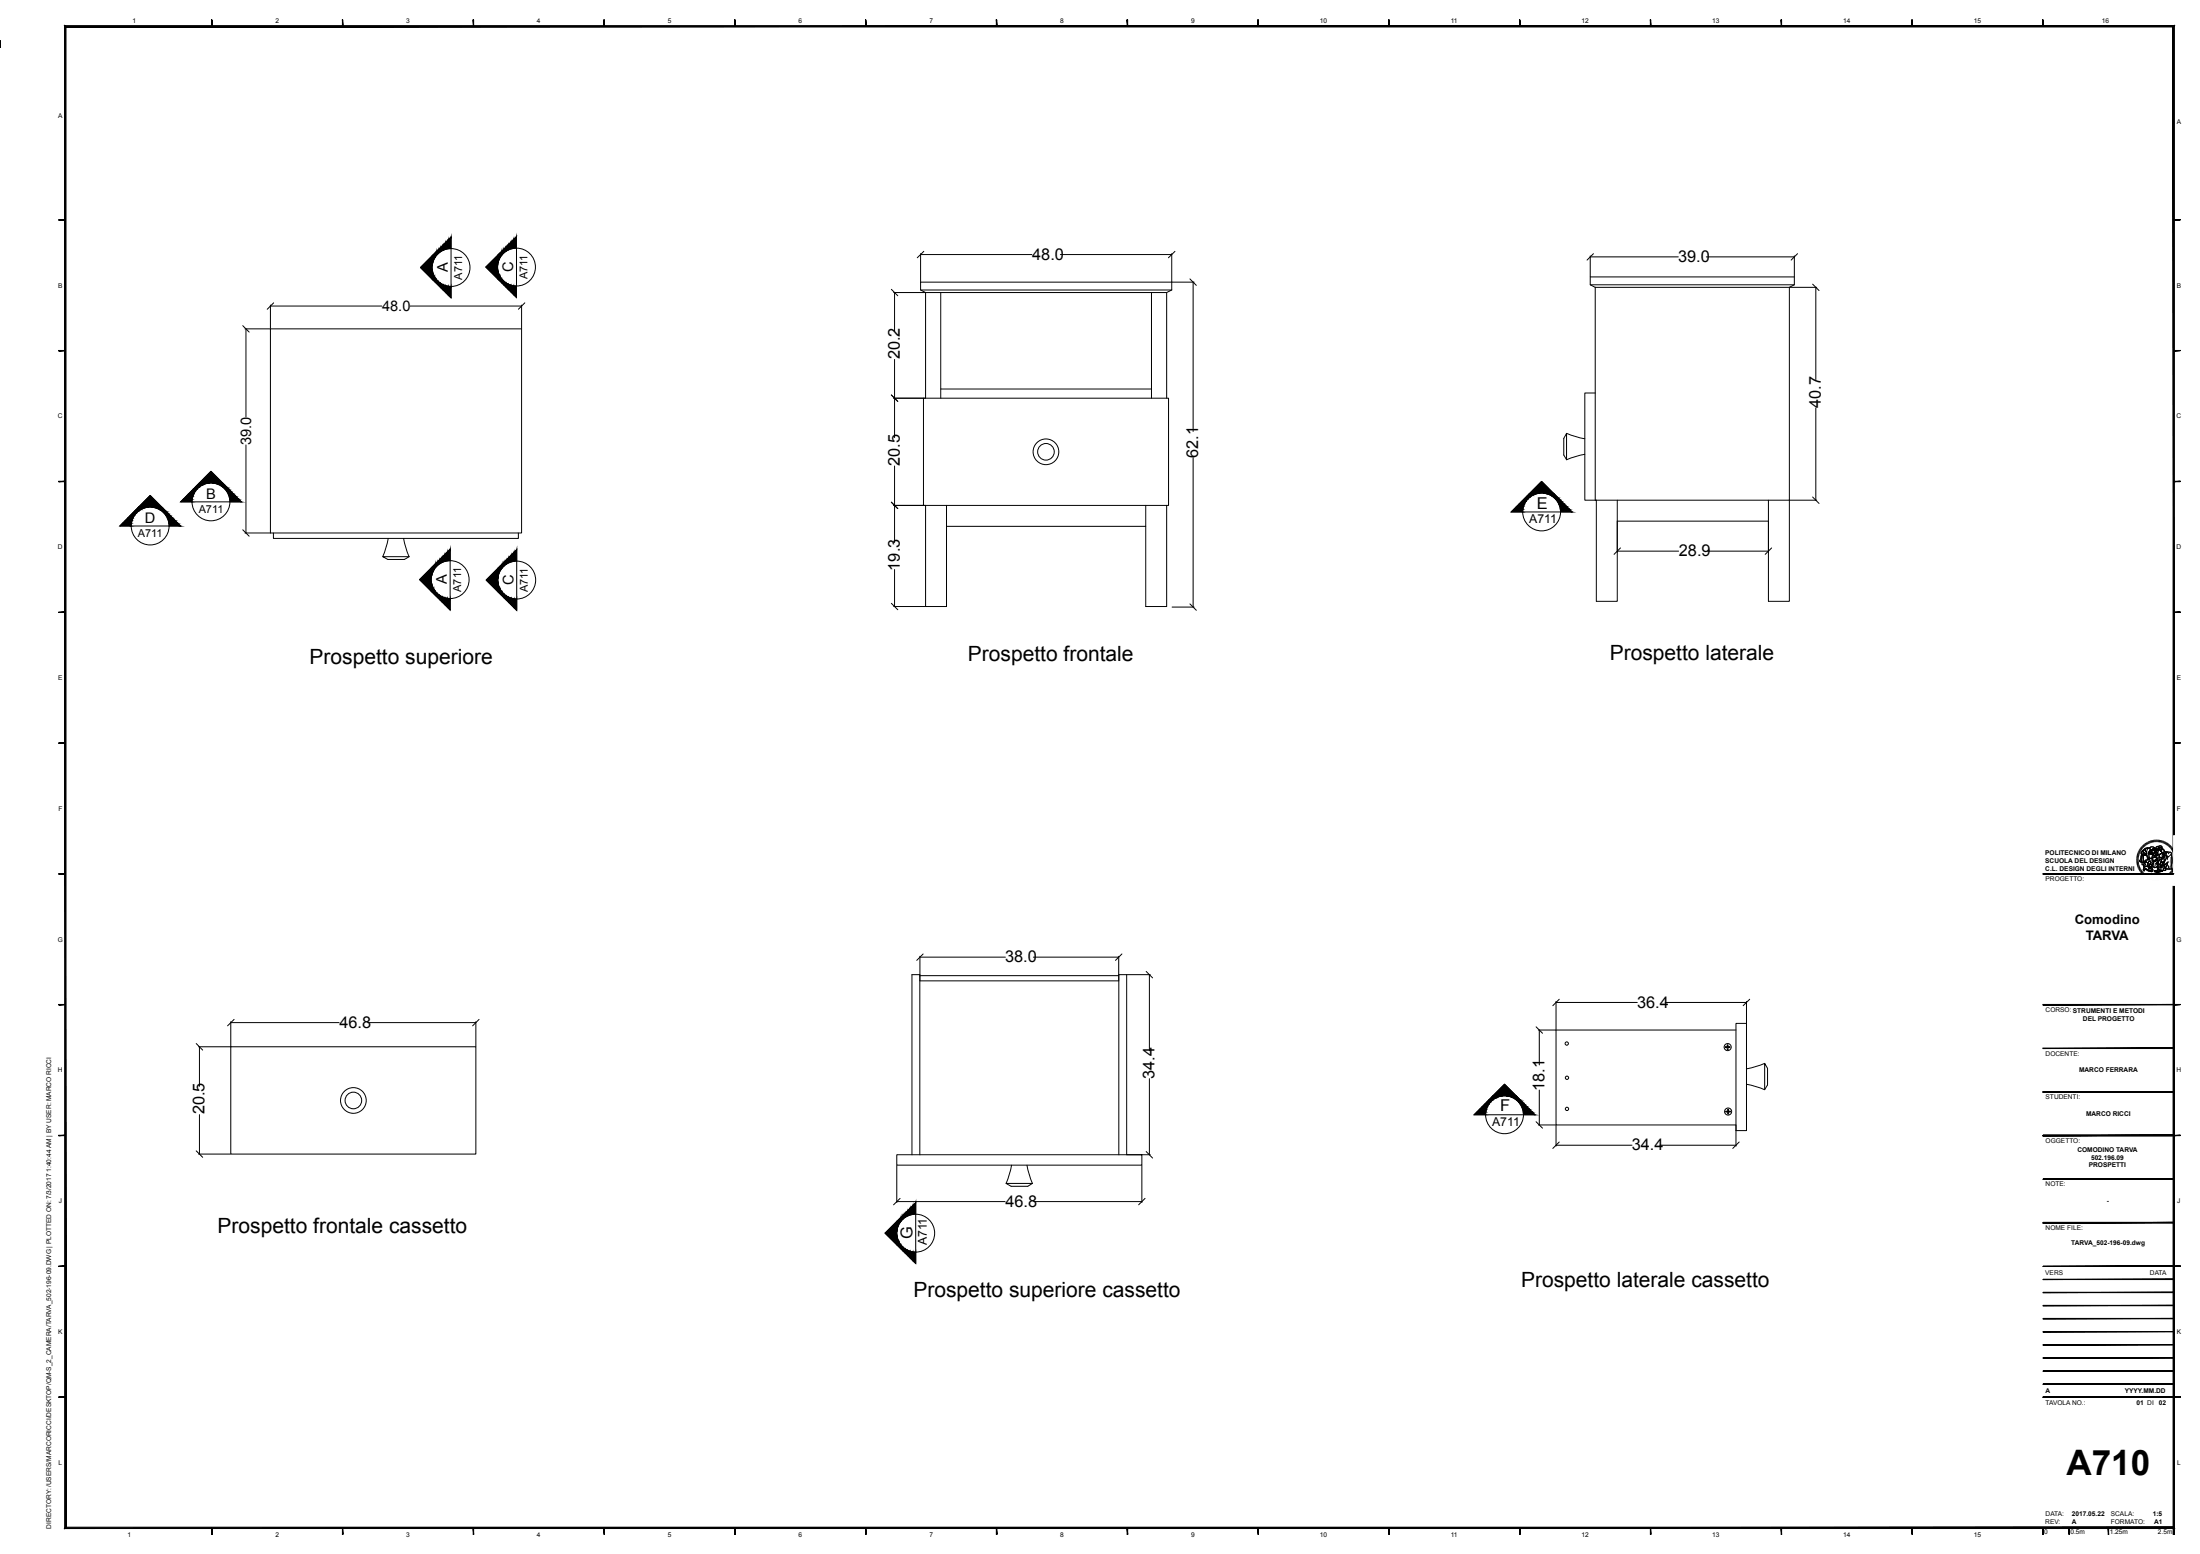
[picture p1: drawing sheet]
<svg xmlns="http://www.w3.org/2000/svg" width="841mm" height="594mm" viewBox="0 0 841 594" stroke-linecap="round" stroke-linejoin="round" font-family="sans-serif">
<g fill="none" stroke="#000" stroke-width=".38">
<path d="M351.9 97v10.7M351.9 97.3h42.6M353.1 96.1l-2.5 2.4M405.3 97.3h42.6M447.9 97v10.7M449.2 96.1l-2.5 2.4M607.9 97.8v7.9M607.9 98.2h33.7M609.1 97l-2.4 2.4M652.3 98.2h33.6M685.9 97.8v7.9M687.2 97l-2.5 2.4"/>
<path d="M103.4 116.6v9M103.4 117h42.5M104.6 115.8l-2.4 2.4M156.8 117h42.6M160.7 102.3l11.7-11.7v23.3zM185.7 102.1l11.7-11.7v23.3zM199.4 116.6v9M200.6 115.8l-2.4 2.4M340.7 110.6l2.5 2.5M341.6 111.8h12.1M342 111.8v14.8M351.9 107.8h96v3l-1.9 1h-92.2l-1.9-1z"/>
<path d="M351.9 110.8h96M353.8 111.8v40.4M359.6 111.8v40.4M440.2 111.8v40.4M446 111.8v40.4M448.1 107.8h8.4M454.9 106.6l2.4 2.5M456.1 107.8v57.1M607.9 108.9h78M609.8 109.8l-1.9-.9v-3h78v3l-1.9 .9M609.8 109.8h74.2M609.8 109.8v81.4"/>
<path d="M684 109.8v81.4h-74.2M684.1 109.8h10.4M692.9 108.6l2.5 2.5M694.1 109.8v35.3M92.8 124.5l2.5 2.4M93.6 125.7h9.7M94 125.7v33.7M103.4 125.7h96v78h-96zM342 137.4v29.9M340.7 151l2.5 2.4M341.6 152.2h12.1M353 152.2h93.7v41h-93.7z"/>
<path d="M359.6 148.7h80.6M609.8 150.2h-4v41h4M694.1 156v35.2M94 170.1v33.6M342 178.1v29.3M456.1 174.9v57.2M598.8 165.6l3.1 1.2 3.9 .9M598.8 165.7v10l-1-1.8v-6.3zM605.8 173.6l-3.9 1-3.1 1.1M57.4 189.4l11.6 11.7h-23.2zM80.6 180.1l11.7 11.7h-23.3zM340.7 192l2.5 2.4"/>
<path d="M341.6 193.2h12.1M353.8 193.2v38.6h8v-38.6M438 193.2v38.6h8v-38.6M589.3 184l11.7 11.7h-23.3zM610.2 191.2v38.6h8v-38.6M618.2 199.3v11.8M618.2 199.2h57.8M676 191.2v38.6h8v-38.6M684.1 191.2h10.4M692.9 190l2.5 2.4M92.8 202.5l2.5 2.5M93.6 203.7h9.7"/>
<path d="M104.5 203.7v2.1h93.7v-2.1M146.3 212.8h10.1l-1.8 1h-6.3zM148.4 205.8l-1 3.9-1.1 3.1M154.3 205.8l.9 3.9 1.2 3.1M342 217.7v14.1M361.8 201.2h76.2M618.2 210.7h23.5M619.5 209.4l-2.5 2.5M652.6 210.7h23.4M677.2 209.4l-2.4 2.5M160.4 221.6l11.7-11.7v23.3zM185.8 221.7l11.7-11.6v23.2z"/>
<path d="M340.7 230.6l2.5 2.5M341.6 231.8h12.1M448.1 232.1h8.4M454.9 230.8l2.4 2.5M816.7 328.7h.7M816.7 328.4h.7M816.8 328l.7 .1M816.8 327.6l.7 .1M816.9 327.3l.6 .1M816.9 326.9l.7 .2M817 326.6l.7 .2M817.2 326.2l.6 .3"/>
<path d="M817.3 325.9l.6 .3M817.4 325.6l.6 .3M817.4 329l-.7 .1M817.5 329.4h-.7M817.5 329.7l-.7 .1M817.5 330l-.6 .1M817.6 325.3l.6 .3M817.6 330.3l-.7 .2M817.7 330.6l-.7 .2M817.8 324.9l.5 .4M817.8 330.9l-.7 .3M817.9 331.2l-.7 .3"/>
<path d="M817.9 324.6l.6 .4M818 331.5l-.6 .3M818.1 324.3l.6 .4M818.1 331.8l-.6 .4M818.3 332.1l-.6 .4M818.3 324l.6 .5M818.5 332.4l-.6 .4M818.6 323.8l.5 .4M818.6 326.3l1.3 .3 .6-.3a.43 .43 0 0 1 .1 .6 .43 .43 0 0 1-.6 .1l-1.2-.2zM818.6 326.3l.1 .5M818.6 332.7l-.5 .4M818.8 326.8l-.7 2.6 .4 .1"/>
<path d="M818.8 323.5l.5 .5M818.9 325.4l.4-.3 .1 .8 1.1 .4-.4 .3-1.2-.1a.56 .56 0 0 1-.4-.6 .56 .56 0 0 1 .4-.5zM818.9 332.9l-.6 .5M818.9 327l.6-.1-.2 .5v2.3h-.4a.35 .35 0 0 1-.5-.3 .35 .35 0 0 1 .3-.4zM819 323.3l.5 .4M819 333.2l-.5 .5M819.1 326.9l-.4 .6v1.5a.44 .44 0 0 0-.1 .6 .44 .44 0 0 0 .6 .2M819.2 333.4l-.4 .5M819.3 330.5l.5 .6 1.3-.1M819.3 323l.4 .5M819.4 324.8l.7-.5 1.1-.1a.78 .78 0 0 0-1 .3 .78 .78 0 0 0 .3 1v.8l-1.1-.4-.2-.3zM819.4 330.8l1 .4a.61 .61 0 0 1 1 .4v.4l.3-.2 .2 .3-.1-.5 .3 .4-.1-.5 .4 .2-.8-.7 .3-.7 .4 .1 .5 1.6a.95 .95 0 0 1-1.6 .5l-1.6-1z"/>
<path d="M819.4 330.8l.1 .5 .8 .7 1.9 .9M819.5 327h.2a.7 .7 0 0 1 1.1 .3l.4 1.2-1.2 .5 .2 .5-.5 .4-.5-.6zM819.5 333.7l-.5 .5M819.5 327l-.2 .4v2.3M819.6 331.5l2.1 1.2a.77 .77 0 0 0 1-.6l.3 .8-.4 .3-1.4-.3-1.1-.7-.6 .7-.2-.6zM819.6 322.8l.4 .5M819.6 331.5l-.3 .8 .2 .6 .4-.2-.2-.2 .5-.3 1 .7 1.4 .3 .4-.3-.2-.8M819.7 333.9l-.4 .5M819.8 329.9l-.4-.1a.45 .45 0 0 0-.7 0 .45 .45 0 0 0 .2 .7 .45 .45 0 0 0 .6-.2h.6l.4 .5M819.9 322.6l.4 .5M820 334.1l-.5 .6M820 329l1.2-.5 .3 .2 .2-.5h.7l.9 .9-.1 .8-.5 .3a.42 .42 0 0 1-.4 .4 .42 .42 0 0 1-.4-.4 .42 .42 0 0 1 .4-.4l-.1-.2a.59 .59 0 0 0-.7-.4 .59 .59 0 0 0-.4 .8l-.7-.7-.4 .1z"/>
<path d="M820 329.6l.2-.1a.86 .86 0 0 1 .8 1.2 .86 .86 0 0 1-1.4 .2l-.3-.4 .7-.3zM820.2 322.3l.3 .6M820.2 334.3l-.4 .6M820.3 324.5l1-.3a.75 .75 0 0 1 .7 .7 .75 .75 0 0 1-.6 .7l-.2 .6 .3 .7a1.07 1.07 0 0 0 .7 1.2l-.5 .1-.2 .5-.3-.2-.7-2.1a.85 .85 0 0 0-.5-1.3zM820.3 329.2l.8 .8M820.4 329.3l-.1 .1a.51 .51 0 0 0-.4 .3 .51 .51 0 0 0 .1 .5M820.5 322.2l.3 .6M820.5 334.5l-.4 .6M820.6 326.9h-1.3a.58 .58 0 0 0-.7 0 .58 .58 0 0 0-.2 .7l-.1 .7-.5 .7 .2 .4M820.8 327.2l.2 1.4M820.8 322l.3 .6M820.8 334.7l-.4 .6"/>
<path d="M821 324.5l-.5 1.9 .7 1.7a.29 .29 0 0 0 0 .4 .29 .29 0 0 0 .4 0l.5-.4a1.64 1.64 0 0 1-.8-1.7l.2-.8a.76 .76 0 0 0 .5-1 .76 .76 0 0 0-1-.5l-1.1 .2-.6 .7v.8l1.2 .5-.4 .3-1.2-.1a.82 .82 0 0 1 .3-1.4M821.1 334.8l-.4 .6M821.1 321.8l.3 .6M821.2 328.5l-1.2 .5 .2 .5M821.3 324.2h-.1a.78 .78 0 0 0-1 .3 .78 .78 0 0 0 .3 1h.1M821.3 335l-.3 .6M821.4 329.4l.2-.2a.46 .46 0 0 1 .6 .2 .46 .46 0 0 1 0 .5l-.6 1.1 .8 .7-.4-.2 .1 .5-.3-.4 .1 .5-.2-.3-.3 .2-.3-.7v-1.2zM821.4 329.4l.2-.2a.52 .52 0 0 1 .7 .4 .52 .52 0 0 1-.4 .6l-.3 .8 .8 .7-.5-.1 .3 .4-.4-.4 .1 .5-.2-.3-.2 .2-.4-.7v-1.2zM821.4 321.7l.3 .6M821.5 325.6l1-.5-.1 .6-1.2 .5zM821.5 326l.8-.3 .3 .3-.4 .2 .2 .4-.6-.1zM821.6 326l.2 .5 .6 .1"/>
<path d="M821.6 335.1l-.2 .7M821.6 324.3l.7-.6h.6l.8 .4-.1 .4a.32 .32 0 0 0-.3-.2 .32 .32 0 0 0-.3 .2l-.5 .3-.5-.2M821.7 321.5l.3 .7M821.8 324l1.2-.3 .8 .6-.2 .2-.5-.2-.5 .5-.5-.2a.35 .35 0 0 1-.4-.2 .35 .35 0 0 1 .1-.4zM821.9 324.5l.7 .3 .5-.5a.33 .33 0 0 1 .4 .3 .33 .33 0 0 1-.2 .4l-.4 .3-1-.1zM821.9 335.3l-.2 .6M822.1 321.4l.2 .7M822.2 328.1l.6 .3 .5 .7v.6l-.5 .4M822.2 326.1h.9l-.5 .6-.4-.2zM822.2 335.4l-.2 .6M822.3 330.4l.5 1.6a.79 .79 0 0 1-1.1 .7M822.3 325.7l.3 .3"/>
<path d="M822.4 325.5l-1.1 .7M822.4 329l-.8 .2M822.4 321.3l.2 .7M822.5 325.1l-.4 .5M822.5 335.5l-.1 .6M822.6 328.7l.7 .4M822.7 326l.4 .1-.4 .6a.33 .33 0 0 1-.5-.3 .33 .33 0 0 1 .5-.3l-.2 .1M822.7 329.1a.72 .72 0 0 1 .1 1 .72 .72 0 0 1-.9 .2M822.7 328.4l.6-.7h.6l.8 .8-1.5 .5 .5 .4 .5-.3 .2-.5 .3-.1-.3-.6-1.1-.2-.5 .7-.2-.1 .2-1.1 .2-.2 1.4 .2 .5-.4v-.3l.6 .1 .1 1-.3 .6 .2 .5-.9 1.3h-.4l.5 .2v.4l.2-.3-.2 1.1-1.1 .3-.9-.8 .6-1.6M822.7 328.1l.6-.5 .7 .1 .7 .8-1.6 .6zM822.7 321.2l.2 .7M822.8 331l.8 .6"/>
<path d="M822.9 335.6l-.2 .6M823 325.1h.1M823 324.6l.3 .2M823.1 330.3v1M823.1 327l-.4 .5-.1 .8M823.1 321.2l.1 .6M823.1 324.7v.1M823.2 329l1.2-.4-.2 .5-.3 .2zM823.2 335.6l-.2 .7M823.2 329.8l-.7 1.4M823.4 324.9l.9-.2 .2 .4-.5 .1zM823.5 324.5l-.6 .8-1-.1"/>
<path d="M823.5 321.1l.1 .7M823.5 335.6l-.1 .7M823.6 332.9l1.9-.5 1.2 .3-2 .6zM823.6 332.9l1.1 .4v.3l-1.1-.4zM823.6 325.6l1 .1 .3 .8-.2 .4-.4-1.3a.49 .49 0 0 0-.6 .3 .49 .49 0 0 0 .2 .6v.7l-.9-.3zM823.8 325.6l.7 .2 .1 .7a.53 .53 0 0 1-.1 .5 .53 .53 0 0 1-.6 .2zM823.8 321.1l.1 .7M823.8 335.7v.7M823.9 330.1l-.3 1.6 1-.3M823.9 324.7v-.1a.37 .37 0 0 1 .5-.2 .37 .37 0 0 1 .1 .6M823.9 329.2h.1M823.9 324.4l.3-.1a.36 .36 0 0 1 .5 .2 .36 .36 0 0 1-.2 .5l-.2-.3h-.4z"/>
<path d="M824 328.8l.1 .1M824 329.1h.1M824.1 328.9h-.1M824.1 325.8l-.1 .1M824.1 335.7v.7M824.2 321.1v.7M824.3 329.9l.2 .1 .2-.5 .5-.3-.5 1.4v-.4zM824.3 324.8l-.9 .1 .6 .3 .4-.1-.2-.4 .1 .2M824.3 327.2v.7M824.4 328.6l-.6 .7-.5-.3M824.4 325.7l.1 .4M824.5 325.9l-.2-.3a.49 .49 0 0 0-.6 .3 .49 .49 0 0 0 .2 .6 .47 .47 0 0 1-.2 .7 .47 .47 0 0 1-.6-.2 .47 .47 0 0 1 .2-.7l.4-.7 .6-.1 .4 .4 .2 .8-.3 .2-.1-.3"/>
<path d="M824.5 335.7v.7M824.5 321.1v.7M824.6 326.2l-.2 .1M824.6 326a.43 .43 0 0 1-.1 .7 .43 .43 0 0 1-.6-.2M824.6 326.9l-.7 .3M824.7 333.3l2-.6v.3l-2 .6zM824.7 333.3v.2M824.7 329.8l.1 .2 .1-.2M824.7 324.9l.2-.1 .1 .5-.2 .8M824.8 330.1l-.1 .4 .2-.2M824.8 335.7v.7M824.8 324.5l.1 .4"/>
<path d="M824.9 326.5l.1-1.5-.6-.6a.39 .39 0 0 1-.3-.4 .39 .39 0 0 1 .3-.4l.8-.1-.2 .7 .1 .9 .2-.6 .2 .4 .6-.1-.1 .6 .2-.1 .1 .2a.45 .45 0 0 1 .1 .6 .45 .45 0 0 1-.5 .2l-.4 .4M824.9 321.1v.7M824.9 327.5l-.1 1.3M824.9 326.7l.5 .2M825 331.5l.2-.1 .1 1.1-.2-.6-.4 .7zM825.1 328.6l-.4 .4v.4M825.1 335.7l.1 .7M825.2 329.2l-.5 .3-.1 .5h-.4l.5 .2M825.2 323.6l.5-.3 .7 .2 .1 1.1-.4 .9 .2-1.4-.2-.3-.5 .2-.5 1.1zM825.2 327.6l-.4 .8M825.2 323.5l-.9 .2-.2 .6M825.2 321.1v.7"/>
<path d="M825.3 324.5l.2 .4 .6-.1M825.5 335.6v.7M825.5 326.6l.7-.4 .8 .2a.72 .72 0 0 1 .6 .7 .72 .72 0 0 1-.7 .7l-.7 .3-.7-.7zM825.5 324l.6-.2 .2 .5-.2 .5h-.6zM825.5 324.3h.3M825.5 328.6l.9-.1-1.2 2.3 .1 .7-.6 .6-.1-1zM825.5 328.7l-.9 2.4 .1 1 .5-.7 .2 1.4-.3-.9-.4 1.1 .1-.9M825.6 324.7l.1 .1M825.6 327.6l-.3 .5 .2 .5 1.1-.2 .3-.5M825.6 321.2l-.1 .6M825.6 324.3v.1M825.7 324.6h.1"/>
<path d="M825.8 335.6l.1 .6M826 324.5h.2M826 321.2l-.2 .7M826.1 329.6l.7-.1-.5 1.7a.35 .35 0 0 1 0 .5 .35 .35 0 0 1-.6-.1 .35 .35 0 0 1 .1-.5zM826.1 324.5h-.1M826.1 335.5l.2 .6M826.2 325.3l.4 .6M826.3 327.8h.1M826.3 321.3l-.2 .7M826.3 326.1l1.9-.5-.7 1zM826.4 328.5l-1.2 2.3v.8M826.4 335.4l.2 .7"/>
<path d="M826.4 327.7l-.3 .1M826.5 324.3l.7 .6 .4 .7a.78 .78 0 0 1-1.3-.1zM826.5 324.3l.9 1M826.5 328l-.1 .1M826.6 321.4l-.2 .7M826.7 332.7v.3l-2 .6-1.1-.4v-.3M826.7 335.3l.2 .7M826.8 329.5l-.5 1.6a.38 .38 0 0 1 0 .6 .38 .38 0 0 1-.6-.2l.3-1.9M827 327.6h.3v1.4a.59 .59 0 0 1-.2 .5 .59 .59 0 0 1-.7 0l-.4 .1 .1-.6zM827 321.5l-.2 .7M827 335.2l.3 .7M827.1 326.4l.4 .2-.1 .6-.7 .9h-.6l-.5-.5-.1-.6 .4-.5 .4-.1a.33 .33 0 0 1 .5 .2 .33 .33 0 0 1-.3 .4v.5l.4-.1 .3-.8-.9-.4-.8 .5v.4"/>
<path d="M827.1 325.2l.5 .4M827.1 327.3l-.2 .5M827.2 329.5l-1.2 .1M827.2 330.8l.2 .4M827.3 327.6l-.1 1.8-.6 1.5 .6 1.2M827.3 321.6l-.2 .7M827.3 335.1l.3 .6M827.5 330.6l1.1-1-.9 2.1 .3 .8-.3 .3-.6-.1zM827.5 326.6l.7-1 1.3 .1a.55 .55 0 0 1 .6 .4 .55 .55 0 0 1-.3 .7l-.5 .4a1.07 1.07 0 0 1-1.7-.4M827.6 328.4v.5M827.6 334.9l.3 .7M827.7 321.8l-.3 .6"/>
<path d="M827.9 334.8l.3 .5M828 322l-.3 .6M828 327.5l-.8 .1M828.1 331.7l.5 .5M828.2 334.6l.3 .6M828.3 325.6l-1.4 .2-.6 .4M828.3 322.1l-.4 .6M828.4 325.8l1.2-.1a.53 .53 0 0 1 .5 .4 .53 .53 0 0 1-.2 .5l.4 1.6-.4 3.2 .3 .7-1.9 .1a.46 .46 0 0 1-.6-.3 .46 .46 0 0 1 .3-.6l.6-1.7-1.5 1.4 .1-.8a3.2 3.2 0 0 1 1.8-2.8h-.2a.87 .87 0 0 1-.8-.7 .87 .87 0 0 1 .4-.9zM828.4 334.4l.4 .6M828.5 330.6l.8 .8M828.5 327.5l-1 1.8-.4 1.7 1.4-1.4 .6-.1M828.5 325.6a.93 .93 0 0 0-.5 1.1 .93 .93 0 0 0 1 .7"/>
<path d="M828.6 322.3l-.4 .6M828.6 329.6l-.9 2.1 .3 .8-.3 .3-.6-.1 .4-2.1M828.7 334.2l.4 .6M828.7 327.6l-.2 1M828.8 331l.3 .8 .4 .4M828.9 322.5l-.4 .6M828.9 334l.5 .5M829.1 322.7l-.4 .6M829.1 326.1l-.3 .3M829.2 333.8l.4 .5M829.4 322.9l-.4 .5M829.4 333.6l.5 .4"/>
<path d="M829.6 333.4l.6 .4M829.7 323.2l-.5 .5M829.9 333.1l.5 .4M829.9 327.7l.1 3.3M829.9 326.6l.4 2-.4 2.5 .3 1h-2.4M829.9 323.4l-.5 .5M830 332.8l.6 .4M830.2 323.7l-.5 .5M830.2 332.5l.6 .4M830.4 324l-.5 .4M830.4 332.3l.6 .3M830.6 332l.6 .3"/>
<path d="M830.6 324.3l-.5 .4M830.7 331.7l.6 .3M830.8 324.5l-.6 .4M830.8 331.4l.7 .3M831 331.1l.6 .3M831 324.9l-.6 .3M831.1 330.8l.6 .2M831.2 325.2l-.6 .3M831.2 330.5l.6 .1M831.2 330.2l.7 .1M831.3 329.8l.7 .2M831.3 325.5l-.6 .3"/>
<path d="M831.3 329.5l.7 .1M831.4 329h.7M831.4 328.6h.7M831.4 329.2h.7M831.5 325.8l-.6 .3M831.6 326.2l-.6 .2M831.7 326.5l-.6 .2M831.8 326.8l-.6 .2M831.9 327.2l-.6 .1M832 327.6h-.7M832 327.9l-.7 .1M832.1 328.3h-.7"/>
<path d="M351.7 365.5v7.3M351.7 365.9h32.6M352.9 364.6l-2.5 2.5M395 365.9h32.7M427.7 372.9h-76v2h76M427.7 365.5v75.9M427.7 372.6h3v68.8M428.9 364.6l-2.5 2.5M430.8 372.6h8.9M438.2 371.3l2.4 2.5M439.4 372.6v29M75 398.9l2.5 2.5"/>
<path d="M88.2 390.5v9.5M88.2 390.9h41.4M89.5 389.7l-2.5 2.4M140.5 390.9h41.4M181.9 390.5v9.5M183.1 389.7l-2.4 2.4M587.2 392.5l2.5 2.4M588.1 393.7h6.6M588.4 393.7v13.4M594.8 382.8v10.8M594.8 383.2h31.1M596.1 382l-2.5 2.4"/>
<path d="M636.6 383.2h31M663.6 391.2h4v41h-4zM663.6 393.7h-68.8v36.3h68.8M667.6 382.8v8.3M668.9 382l-2.5 2.4M75.9 400.1h12.2M76.2 400.1v15.1M88.2 400.1h93.7v41h-93.7zM439.4 412.3v29.1M575.1 414.4l11.7 11.7h-23.3zM588.4 416.7v13.3M659.5 400.1h.8v-.7h.3v.7h.7v.3h-.7v.8h-.3v-.8h-.8z"/>
<path d="M667.6 414.4l3.2 .8 3.8 1.3M674.6 406.5l1.1 1.9v6.3l-1.1 1.8zM674.6 406.5l-3.8 1.3-3.2 .8M75 439.9l2.5 2.5M76.2 426.1v15M587.2 428.8l2.5 2.4M588.1 430h6.6M594.8 430.1v8M594.8 437.7h29.1M596.1 436.5l-2.5 2.5M634.6 437.7h29M659.7 424.8h.7v-.8h.4v.8h.7v.2h-.7v.8h-.4v-.8h-.7z"/>
<path d="M663.6 430.1v8M664.8 436.5l-2.4 2.5M75.9 441.1h12.2M342.8 441.4h93.7v4h-93.7zM342.8 445.5v14.2M342.8 459.3h41.4M344.1 458.1l-2.5 2.4M348.6 441.4v-68.8h3v68.8M384.6 452.4h10.1l-1.8 1.1h-6.4zM386.7 445.4l-1 3.9-1.1 3.1M392.6 445.4l.7 3.1 1.4 3.9M395.1 459.3h41.4"/>
<path d="M430.8 441.4h8.9M436.5 445.5v14.2M437.7 458.1l-2.4 2.4M438.2 440.2l2.4 2.5M338.3 471.4l11.8-11.7v23.3z"/>
<circle cx="172.4" cy="102.3" r="7.2"/>
<circle cx="197.4" cy="102.1" r="7.2"/>
<circle cx="399.8" cy="172.7" r="4.9"/>
<circle cx="399.8" cy="172.7" r="3.2"/>
<circle cx="80.6" cy="191.8" r="7.2"/>
<circle cx="589.3" cy="195.7" r="7.2"/>
<circle cx="57.4" cy="201.1" r="7.2"/>
<circle cx="172.1" cy="221.6" r="7.2"/>
<circle cx="197.5" cy="221.7" r="7.2"/>
<circle cx="598.9" cy="398.9" r=".64"/>
<circle cx="599" cy="412" r=".64"/>
<circle cx="660.4" cy="400.2" r="1.35"/>
<circle cx="135.1" cy="420.6" r="4.9"/>
<circle cx="135.1" cy="420.6" r="3.2"/>
<circle cx="575.1" cy="426.1" r="7.2"/>
<circle cx="599" cy="423.9" r=".64"/>
<circle cx="660.6" cy="424.9" r="1.35"/>
<circle cx="350.1" cy="471.4" r="7.2"/>
</g>
<g fill="#000" stroke="#000" stroke-width=".38">
<path d="M166.2 96.8v1.8l-.5 1zM165.7 97.3l.5-.5-.5 2.8zM166.8 96.2v1.5l-.6 .9zM166.2 96.8l.6-.6-.6 2.4zM167.5 95.5v1.4l-.7 .8zM166.8 96.2l.7-.7-.7 2.2zM168.4 94.7v1.5l-.9 .7zM167.5 95.5l.9-.8-.9 2.2zM169.3 93.7v2l-.9 .5zM168.4 94.7l.9-1-.9 2.5zM170.3 92.7v2.6l-1 .4zM169.3 93.7l1-1-1 3z"/>
<path d="M171.3 91.7v3.4l-1 .2zM171.3 91.7l-1 3.6v-2.6zM172.4 90.6v4.4l-1.1 .1zM171.3 91.7l1.1-1.1-1.1 4.5zM191.2 96.7v1.7l-.5 1zM190.7 97.1l.5-.4-.5 2.7zM191.8 96.1v1.5l-.6 .8zM191.2 96.7l.6-.6-.6 2.3zM192.5 95.4v1.4l-.7 .8zM191.8 96.1l.7-.7-.7 2.2zM193.3 94.5v1.6l-.8 .7zM192.5 95.4l.8-.9-.8 2.3z"/>
<path d="M194.3 93.6v2l-1 .5zM194.3 93.6l-1 2.5v-1.6zM195.3 92.6v2.5l-1 .5zM194.3 93.6l1-1-1 3zM196.3 91.5v3.4l-1 .2zM195.3 92.6l1-1.1-1 3.6zM197.4 90.4v4.4l-1.1 .1zM196.3 91.5l1.1-1.1-1.1 4.5zM165.2 97.8v8.9l-4.5-4.4zM165.4 97.6l-.2 4.1zM165.2 97.8l.2-.2-.2 4.1zM165.4 103.9v3z"/>
<path d="M165.2 102.8v3.9zM165.7 97.3v2.3l-.3 1zM165.4 97.6l.3-.3-.3 3.3zM165.7 104.9v2.3l-.3-.3zM165.4 103.9l.3 1-.3 2zM166.2 105.9v1.7l-.5-.4zM165.7 104.9l.5 1-.5 1.3zM166.8 106.7v1.5l-.6-.6zM166.2 105.9l.6 .8-.6 .9zM166.8 108.2l.7-.7v1.5zM166.8 106.7l.7 .8-.7 .7zM167.5 109l.9-.8v1.6z"/>
<path d="M167.5 107.5l.9 .7-.9 .8zM169.3 108.8v2l-.9-1zM168.4 108.2l.9 .6-.9 1zM170.3 109.2v2.5l-1-.9zM169.3 108.8l1 .4-1 1.6zM171.3 109.4v3.4l-1-1.1zM170.3 109.2l1 .2-1 2.3zM172.4 109.5v4.4l-1.1-1.1zM171.3 109.4l1.1 .1-1.1 3.3zM185.7 102.1l4.5-4.5v8.9zM190.4 97.5l-.2 4zM190.2 97.6l.2-.1-.2 4z"/>
<path d="M190.4 103.7v3zM190.2 102.6v3.9zM190.7 97.1v2.3l-.3 1.1zM190.7 97.1l-.3 3.4v-3zM190.7 104.7v2.3l-.3-.3zM190.4 103.7l.3 1-.3 2zM191.2 105.7v1.8l-.5-.5zM190.7 104.7l.5 1-.5 1.3zM191.8 106.6v1.5l-.6-.6zM191.2 105.7l.6 .9-.6 .9zM191.8 108.1l.7-.7v1.4zM191.8 106.6l.7 .8-.7 .7z"/>
<path d="M192.5 108.8l.8-.7v1.6zM192.5 107.4l.8 .7-.8 .7zM194.3 108.6v2l-1-.9zM193.3 108.1l1 .5-1 1.1zM195.3 109v2.6l-1-1zM194.3 108.6l1 .4-1 1.6zM196.3 109.2v3.4l-1-1zM195.3 109l1 .2-1 2.4zM197.4 109.3v4.4l-1.1-1.1zM196.3 109.2l1.1 .1-1.1 3.3zM47.9 198.9l2.3 1.1h-3.3zM47.9 198.9h2.6l-.3 1.1z"/>
<path d="M48.9 197.9l1.6 1h-2.6zM48.9 197.9h2l-.4 1zM49.8 197l1.1 .9h-2zM49.8 197h1.6l-.5 .9zM50.7 196.2l.7 .8h-1.6zM50.7 196.2h1.4l-.7 .8zM51.4 195.4l.7 .8h-1.4zM51.4 195.4h1.5l-.8 .8zM51.4 195.4l.6-.6 .9 .6zM52 194.8h1.8l-.9 .6zM52 194.8l.5-.5 1.3 .5zM52.5 194.3h2.3l-1 .5z"/>
<path d="M52.8 194l2 .3h-2.3zM52.8 194h3l-1 .3zM52.8 194h3zM53 193.8h3.9zM57.4 189.4l4.4 4.4h-8.8zM58 193.8l4 .2zM59 194l3.4 .3h-2.3zM59 194h3l.4 .3zM60.1 194.3l2.7 .5h-1.8zM60.1 194.3h2.3l.4 .5zM61 194.8l2.4 .6h-1.5zM61 194.8h1.8l.6 .6z"/>
<path d="M61.9 195.4l2.2 .8h-1.4zM61.9 195.4h1.5l.7 .8zM62.7 196.2l2.3 .8h-1.6zM62.7 196.2h1.4l.9 .8zM63.4 197l2.5 .9h-2zM63.4 197h1.6l.9 .9zM63.9 197.9l3 1h-2.6zM63.9 197.9h2l1 1zM64.3 198.9l3.7 1.1h-3.4zM64.3 198.9h2.6l1.1 1.1zM70.1 190.8l3.3 1h-4.4zM70.1 190.8h3.4l-.1 1z"/>
<path d="M71.2 189.7l2.3 1.1h-3.4zM71.2 189.7h2.5l-.2 1.1zM72.1 188.7l1.6 1h-2.5zM72.1 188.7h2l-.4 1zM72.1 188.7l1-.9 1 .9zM73.1 187.8h1.6l-.6 .9zM73.9 186.9l.8 .9h-1.6zM73.9 186.9h1.5l-.7 .9zM73.9 186.9l.8-.7 .7 .7zM74.7 186.2h1.5l-.8 .7zM75.3 185.6l.9 .6h-1.5zM75.3 185.6h1.7l-.8 .6z"/>
<path d="M75.7 185.1l1.3 .5h-1.7zM75.7 185.1h2.3l-1 .5zM75.7 185.1l.4-.3 1.9 .3zM76.1 184.8h2.9l-1 .3zM76.2 184.6l2.8 .2h-2.9zM76.2 184.6h3.9zM80.6 180.1l4.5 4.5h-8.9zM81.2 184.6l4.1 .2zM82.3 184.8l3.3 .3h-2.3zM82.3 184.8h3l.3 .3zM83.3 185.1l2.8 .5h-1.8zM83.3 185.1h2.3l.5 .5z"/>
<path d="M84.3 185.6l2.4 .6h-1.5zM84.3 185.6h1.8l.6 .6zM85.2 186.2l2.2 .7h-1.4zM85.2 186.2h1.5l.7 .7zM86 186.9l2.2 .9h-1.5zM86 186.9h1.4l.8 .9zM86.7 187.8l2.5 .9h-2zM86.7 187.8h1.5l1 .9zM87.2 188.7l3 1h-2.6zM87.2 188.7h2l1 1zM87.6 189.7l3.6 1.1h-3.4zM87.6 189.7h2.6l1 1.1z"/>
<path d="M87.8 190.8l4.5 1h-4.4zM87.8 190.8h3.4l1.1 1zM577.7 195.7l1.1-1.1 3.3 1.1zM578.8 194.6h3.4l-.1 1.1zM579.8 193.6l2.4 1h-3.4zM579.8 193.6h2.6l-.2 1zM580.8 192.6l1.6 1h-2.6zM580.8 192.6h2l-.4 1zM580.8 192.6l.9-1 1.1 1zM581.7 191.6h1.7l-.6 1zM582.6 190.8l.8 .8h-1.7zM582.6 190.8h1.4l-.6 .8z"/>
<path d="M583.3 190.1l.7 .7h-1.4zM583.3 190.1h1.5l-.8 .7zM583.9 189.4l.9 .7h-1.5zM583.9 189.4h1.8l-.9 .7zM583.9 189.4l.5-.4 1.3 .4zM584.4 189h2.3l-1 .4zM584.7 188.7l2 .3h-2.3zM584.7 188.7h3l-1 .3zM584.9 188.5l2.8 .2h-3zM584.9 188.5h3.9zM589.3 184l4.5 4.5h-8.9zM589.9 188.5l4 .2z"/>
<path d="M590.9 188.7l3.4 .3h-2.3zM590.9 188.7h3l.4 .3zM592 189l2.7 .4h-1.7zM592 189h2.3l.4 .4zM593 189.4l2.3 .7h-1.4zM593 189.4h1.7l.6 .7zM593.9 190.1l2.2 .7h-1.4zM593.9 190.1h1.4l.8 .7zM594.7 190.8l2.2 .8h-1.6zM594.7 190.8h1.4l.8 .8zM595.3 191.6l2.5 1h-2zM595.3 191.6h1.6l.9 1z"/>
<path d="M595.8 192.6l3 1h-2.5zM595.8 192.6h2l1 1zM596.3 193.6l3.6 1h-3.4zM596.3 193.6h2.5l1.1 1zM596.5 194.6l4.5 1.1h-4.4zM596.5 194.6h3.4l1.1 1.1zM46.9 200l3.3 1.1h-4.4zM46.9 200h3.3v1.1zM64.6 200l4.4 1.1h-4.4zM64.6 200h3.4l1 1.1zM165.4 216.6v2.3l-.4 1zM165 216.9l.4-.3-.4 3.3z"/>
<path d="M165.8 216.1v1.8l-.4 1zM165.4 216.6l.4-.5-.4 2.8zM166.4 215.5v1.5l-.6 .9zM165.8 216.1l.6-.6-.6 2.4zM167.2 214.8v1.4l-.8 .8zM166.4 215.5l.8-.7-.8 2.2zM168 214v1.5l-.8 .7zM167.2 214.8l.8-.8-.8 2.2zM169 213v2l-1 .5zM168 214l1-1-1 2.5zM170 212v2.6l-1 .4zM169 213l1-1-1 3z"/>
<path d="M171 211v3.4l-1 .2zM170 212l1-1-1 3.6zM172.1 209.9v4.4l-1.1 .1zM171 211l1.1-1.1-1.1 4.5zM191.3 216.3v1.8l-.5 1zM190.8 216.8l.5-.5-.5 2.8zM191.9 215.7v1.5l-.6 .9zM191.3 216.3l.6-.6-.6 2.4zM192.6 214.9v1.5l-.7 .8zM192.6 214.9l-.7 2.3v-1.5zM193.5 214.1v1.6l-.9 .7zM192.6 214.9l.9-.8-.9 2.3z"/>
<path d="M194.4 213.2v2l-.9 .5zM193.5 214.1l.9-.9-.9 2.5zM195.4 212.2v2.6l-1 .4zM194.4 213.2l1-1-1 3zM196.5 211.1v3.4l-1.1 .3zM196.5 211.1l-1.1 3.7v-2.6zM197.5 210.1v4.3l-1 .1zM196.5 211.1l1-1-1 4.4zM160.4 221.6l4.4-4.5v8.9zM165 216.9l-.2 4.1zM164.8 217.1l.2-.2-.2 4.1zM165 223.2v3z"/>
<path d="M164.8 222.1v3.9zM165.4 224.2v2.3l-.4-.3zM165 223.2l.4 1-.4 2zM165.8 225.1v1.8l-.4-.4zM165.4 224.2l.4 .9-.4 1.4zM166.4 226v1.6l-.6-.7zM165.8 225.1l.6 .9-.6 .9zM166.4 227.6l.8-.8v1.5zM166.4 226l.8 .8-.8 .8zM167.2 228.3l.8-.8v1.6zM167.2 226.8l.8 .7-.8 .8zM169 228.1v2l-1-1z"/>
<path d="M168 227.5l1 .6-1 1zM170 228.5v2.5l-1-.9zM169 228.1l1 .4-1 1.6zM171 228.7v3.4l-1-1.1zM170 228.5l1 .2-1 2.3zM172.1 228.8v4.4l-1.1-1.1zM171 228.7l1.1 .1-1.1 3.3zM185.8 221.7l4.5-4.5v9zM190.5 217.1l-.2 4.1zM190.5 223.3v3zM190.3 222.2v4zM190.8 216.8v2.3l-.3 1z"/>
<path d="M190.5 217.1l.3-.3-.3 3.3zM190.8 224.3v2.3l-.3-.3zM190.5 223.3l.3 1-.3 2zM191.3 225.3v1.8l-.5-.5zM190.8 224.3l.5 1-.5 1.3zM191.9 226.2v1.5l-.6-.6zM191.3 225.3l.6 .9-.6 .9zM191.9 227.7l.7-.7v1.5zM191.9 226.2l.7 .8-.7 .7zM192.6 228.5l.9-.8v1.6zM192.6 227l.9 .7-.9 .8zM194.4 228.2v2l-.9-.9z"/>
<path d="M193.5 227.7l.9 .5-.9 1.1zM195.4 228.6v2.6l-1-1zM194.4 228.2l1 .4-1 1.6zM196.5 228.9v3.4l-1.1-1.1zM195.4 228.6l1.1 .3-1.1 2.3zM197.5 229v4.3l-1-1zM196.5 228.9l1 .1-1 3.3zM569.1 420.4l.7-.6 .8 .6zM569.8 419.8h1.7l-.9 .6zM570.2 419.4l1.3 .4h-1.7zM570.2 419.4h2.3l-1 .4zM570.5 419l2 .4h-2.3z"/>
<path d="M570.5 419h3l-1 .4zM570.5 419h3zM570.7 418.9h3.9zM575.1 414.4l4.5 4.5h-8.9zM575.7 418.9l4.1 .1zM576.7 419l3.4 .4h-2.3zM576.7 419h3.1l.3 .4zM577.8 419.4l2.8 .4h-1.8zM577.8 419.4h2.3l.5 .4zM578.8 419.8l2.4 .6h-1.5zM578.8 419.8h1.8l.6 .6zM563.5 426.1l1.1-1.1 3.3 1.1z"/>
<path d="M564.6 425h3.4l-.1 1.1zM565.7 424l2.3 1h-3.4zM565.7 424h2.5l-.2 1zM566.6 423l1.6 1h-2.5zM566.6 423h2l-.4 1zM567.6 422l1 1h-2zM567.6 422h1.6l-.6 1zM568.4 421.2l.8 .8h-1.6zM568.4 421.2h1.4l-.6 .8zM569.1 420.4l.7 .8h-1.4zM569.1 420.4h1.5l-.8 .8zM579.7 420.4l2.2 .8h-1.4z"/>
<path d="M579.7 420.4h1.5l.7 .8zM580.5 421.2l2.2 .8h-1.6zM580.5 421.2h1.4l.8 .8zM581.1 422l2.5 1h-1.9zM581.1 422h1.6l.9 1zM581.7 423l3 1h-2.6zM581.7 423h1.9l1.1 1zM582.1 424l3.6 1h-3.4zM582.1 424h2.6l1 1zM582.3 425l4.5 1.1h-4.4zM582.3 425h3.4l1.1 1.1zM338.3 471.4l4.5-4.5v8.9z"/>
<path d="M343 466.7l-.2 4.1zM342.8 466.9l.2-.2-.2 4.1zM343 473v2.9zM342.8 471.9v3.9zM343.3 466.4v2.3l-.3 1zM343 466.7l.3-.3-.3 3.3zM343.3 474v2.3l-.3-.4zM343 473l.3 1-.3 1.9zM343.8 465.9v1.8l-.5 1zM343.3 466.4l.5-.5-.5 2.8zM343.8 475v1.7l-.5-.4zM343.3 474l.5 1-.5 1.3z"/>
<path d="M344.4 465.3v1.5l-.6 .9zM344.4 465.3l-.6 2.4v-1.8zM344.4 475.8v1.5l-.6-.6zM343.8 475l.6 .8-.6 .9zM345.1 464.6v1.4l-.7 .8zM345.1 464.6l-.7 2.2v-1.5zM344.4 477.3l.7-.6v1.4zM344.4 475.8l.7 .9-.7 .6zM345.9 463.8v1.5l-.8 .7zM345.1 464.6l.8-.8-.8 2.2zM345.1 478.1l.8-.8v1.6zM345.1 476.7l.8 .6-.8 .8z"/>
<path d="M346.9 462.9v1.9l-1 .5zM345.9 463.8l1-.9-1 2.4zM346.9 477.9v1.9l-1-.9zM345.9 477.3l1 .6-1 1zM347.9 461.8v2.6l-1 .4zM347.9 461.8l-1 3v-1.9zM347.9 478.3v2.5l-1-1zM346.9 477.9l1 .4-1 1.5zM349 460.8v3.4l-1.1 .2zM347.9 461.8l1.1-1-1.1 3.6zM350.1 459.7v4.4l-1.1 .1zM349 460.8l1.1-1.1-1.1 4.5z"/>
<path d="M349 478.5v3.4l-1.1-1.1zM347.9 478.3l1.1 .2-1.1 2.3zM350.1 478.6v4.4l-1.1-1.1zM349 478.5l1.1 .1-1.1 3.3z"/>
<path d="M0 15.6l.1 2.5zM0 15.6l.1 2.5z"/>
<path d="M24.7 9.8l.5 574v-573.5zM24.7 9.8l.5 574-.5 .5z"/>
<path d="M80.9 7.6l.2 2.5zM80.9 7.6l.2 2.5z"/>
<path d="M130.9 7.6l.2 2.5zM130.9 7.6l.2 2.5z"/>
<path d="M180.9 7.6l.2 2.5zM180.9 7.6l.2 2.5z"/>
<path d="M230.9 7.6l.2 2.5zM230.9 7.6l.2 2.5z"/>
<path d="M280.9 7.6l.2 2.5zM280.9 7.6l.2 2.5z"/>
<path d="M330.9 7.6l.1 2.5zM330.9 7.6l.1 2.5z"/>
<path d="M380.9 7.6l.2 2.5v-2.5zM380.9 7.6l.2 2.5h-.2z"/>
<path d="M430.9 7.6l.2 2.5v-2.5zM430.9 7.6l.2 2.5h-.2z"/>
<path d="M480.9 7.6l.2 2.5v-2.5zM480.9 7.6l.2 2.5h-.2z"/>
<path d="M530.9 7.6l.2 2.5zM530.9 7.6l.2 2.5z"/>
<path d="M580.9 7.6l.2 2.5zM580.9 7.6l.2 2.5z"/>
<path d="M630.9 7.6l.2 2.5zM630.9 7.6l.2 2.5z"/>
<path d="M680.9 7.6l.2 2.5zM680.9 7.6l.2 2.5z"/>
<path d="M730.9 7.6l.2 2.5zM730.9 7.6l.2 2.5z"/>
<path d="M780.9 7.6l.2 2.5zM780.9 7.6l.2 2.5z"/>
<path d="M25.2 10.3h805.5l.5-.5zM24.7 9.8h806.5l-806 .5z"/>
<path d="M22.5 84.1l2.5-.1zM22.5 84h2.5z"/>
<path d="M831 84.1l2.5-.1zM831 84h2.5z"/>
<path d="M22.5 134.1l2.5-.1zM22.5 134h2.5z"/>
<path d="M831 134.1l2.5-.1zM831 134h2.5z"/>
<path d="M22.5 184.1l2.5-.1zM22.5 184h2.5z"/>
<path d="M831 184.1l2.5-.1zM831 184h2.5z"/>
<path d="M22.5 234.1l2.5-.1zM22.5 234h2.5z"/>
<path d="M831 234.1l2.5-.1zM831 234h2.5z"/>
<path d="M22.5 284.1l2.5-.1zM22.5 284h2.5z"/>
<path d="M831 284.1l2.5-.1zM831 284h2.5z"/>
<path d="M22.5 334.1l2.5-.2zM22.5 333.9h2.5z"/>
<path d="M781 334.1l50-.2zM781 333.9h50z"/>
<path d="M831 334.1l2.5-.2zM831 333.9h2.5z"/>
<path d="M22.5 384.1l2.5-.2zM22.5 383.9h2.5z"/>
<path d="M781 384.1l50-.2zM781 383.9h50z"/>
<path d="M831 384.1l2.5-.2zM831 383.9h2.5z"/>
<path d="M781 417.3v.2l50-.2zM781 417.5l50-.2v.2z"/>
<path d="M781 400.8l50-.2zM781 400.6h50z"/>
<path d="M781 417.5h50v-.2zM781 417.3h50l-50 .2z"/>
<path d="M22.5 434.1l2.5-.2zM22.5 433.9h2.5z"/>
<path d="M781 433.9h50zM781 434.1l50-.2z"/>
<path d="M781 433.9h50zM781 434.1l50-.2z"/>
<path d="M781 433.9h50zM781 434.1l50-.2z"/>
<path d="M781 433.9h50zM781 434.1l50-.2z"/>
<path d="M831 434.1l2.5-.2zM831 433.9h2.5z"/>
<path d="M781 450.6h50zM781 450.8l50-.2z"/>
<path d="M781 467.3v.2l50-.2zM781 467.5l50-.2v.2z"/>
<path d="M781 467.3v.2l50-.2zM781 467.5l50-.2v.2z"/>
<path d="M22.5 484.1l2.5-.2zM22.5 483.9h2.5z"/>
<path d="M781 499h50zM781 499.1l50-.1z"/>
<path d="M781 494h50zM781 494.1l50-.1z"/>
<path d="M781 489h50zM781 489.1l50-.1z"/>
<path d="M781 483.9h50zM781 484.1l50-.2z"/>
<path d="M831 484.1l2.5-.2zM831 483.9h2.5z"/>
<path d="M831 484.1l2.5-.2zM831 483.9h2.5z"/>
<path d="M781 518.9h50zM781 519.1l50-.2z"/>
<path d="M781 513.9h50zM781 514.1l50-.2z"/>
<path d="M781 509h50zM781 509.1l50-.1z"/>
<path d="M781 504h50zM781 504.1l50-.1z"/>
<path d="M22.5 534.1l2.5-.2zM22.5 533.9h2.5z"/>
<path d="M781 533.9h50zM781 534.1l50-.2z"/>
<path d="M781 533.9h50zM781 534.1l50-.2z"/>
<path d="M781 529h50zM781 529.1l50-.1z"/>
<path d="M781 524h50zM781 524.1l50-.1z"/>
<path d="M831 534.1l2.5-.2zM831 533.9h2.5z"/>
<path d="M831 534.1l2.5-.2zM831 533.9h2.5z"/>
<path d="M831 534.1l2.5-.2zM831 533.9h2.5z"/>
<path d="M831 534.1l2.5-.2zM831 533.9h2.5z"/>
<path d="M25.2 583.8l-.5 .5 806-.5zM24.7 584.3l806-.5 .5 .5z"/>
<path d="M80.9 584l.2 2.5zM80.9 584l.2 2.5z"/>
<path d="M130.9 584l.2 2.5zM130.9 584l.2 2.5z"/>
<path d="M180.9 584l.2 2.5zM180.9 584l.2 2.5z"/>
<path d="M230.9 584l.2 2.5zM230.9 584l.2 2.5z"/>
<path d="M280.9 584l.2 2.5zM280.9 584l.2 2.5z"/>
<path d="M330.9 584l.1 2.5zM330.9 584l.1 2.5z"/>
<path d="M380.9 584l.2 2.5v-2.5zM380.9 584l.2 2.5h-.2z"/>
<path d="M430.9 584l.2 2.5v-2.5zM430.9 584l.2 2.5h-.2z"/>
<path d="M480.9 584l.2 2.5v-2.5zM480.9 584l.2 2.5h-.2z"/>
<path d="M530.9 584l.2 2.5zM530.9 584l.2 2.5z"/>
<path d="M580.9 584l.2 2.5zM580.9 584l.2 2.5z"/>
<path d="M630.9 584l.2 2.5zM630.9 584l.2 2.5z"/>
<path d="M680.9 584l.2 2.5zM680.9 584l.2 2.5z"/>
<path d="M716.5 583.9h60zM716.5 584.1l60-.2z"/>
<path d="M730.9 584l.2 2.5zM730.9 584l.2 2.5z"/>
<path d="M780.9 584l.2 2.5zM780.9 584l.2 2.5z"/>
<path d="M780.9 584l.2 2.5zM780.9 584l.2 2.5z"/>
<path d="M790.9 584l.2 2.5v-2.5zM790.9 584l.2 2.5h-.2z"/>
<path d="M805.9 584l.2 2.5zM805.9 584l.2 2.5z"/>
<path d="M830.7 10.3v573.5l.5 .5zM830.7 10.3l.5-.5v574.5z"/>
<path d="M830.7 584l.5 2.5v-2.5zM830.7 584l.5 2.5h-.5z"/>
</g>
<path d="M609.8 191.2h.4" fill="none" stroke="#f00" stroke-width=".38"/>
<g fill="#fff" stroke="#fff" stroke-width=".38">
<path d="M806 334l30.7 4.3h-30.7z"/>
<path d="M806 334h25l5.7 4.3z"/>
<path d="M831 319.5h5.7l-5.7 14.5z"/>
<path d="M836.7 319.5v18.8l-5.7-4.3z"/>
</g>
<path d="M806 334h25v-14.5h5.7v18.8h-30.7z" fill="none" stroke="#fff" stroke-width=".38"/>
<text font-size="13.4" x="789.9" y="563.8">A710</text>
<g font-size="8">
<text x="118.4" y="253.7">Prospetto superiore</text>
<text x="370" y="252.8">Prospetto frontale</text>
<text x="615.4" y="252.5">Prospetto laterale</text>
<text x="83.2" y="471.2">Prospetto frontale cassetto</text>
<text x="349.2" y="495.7">Prospetto superiore cassetto</text>
<text x="581.5" y="492.1">Prospetto laterale cassetto</text>
</g>
<g font-size="6.2">
<text x="394.6" y="99.3">48.0</text>
<text x="641.5" y="100.1">39.0</text>
<text x="344" y="137.4" transform="rotate(-90 344 137.4)">20.2</text>
<text x="696.1" y="155.9" transform="rotate(-90 696.1 155.9)">40.7</text>
<text x="344" y="178" transform="rotate(-90 344 178)">20.5</text>
<text x="458.1" y="174.9" transform="rotate(-90 458.1 174.9)">62.1</text>
<text x="587.5" y="194.4">E</text>
<text x="641.8" y="212.7">28.9</text>
<text x="344" y="218.1" transform="rotate(-90 344 218.1)">19.3</text>
<text x="384.2" y="367.9">38.0</text>
<text x="625.8" y="385.1">36.4</text>
<text x="129.8" y="392.9">46.8</text>
<text x="441.4" y="412.4" transform="rotate(-90 441.4 412.4)">34.4</text>
<text x="590.4" y="417" transform="rotate(-90 590.4 417)">18.1</text>
<text x="78.2" y="426" transform="rotate(-90 78.2 426)">20.5</text>
<text x="573.4" y="424.8">F</text>
<text x="623.8" y="439.7">34.4</text>
<text x="384.3" y="461.3">46.8</text>
<text x="348.8" y="473.5" transform="rotate(-90 348.8 473.5)">G</text>
</g>
<g font-size="5.6">
<text x="171.2" y="104.1" transform="rotate(-90 171.2 104.1)">A</text>
<text x="196.2" y="104.1" transform="rotate(-90 196.2 104.1)">C</text>
<text x="146.1" y="118.9">48.0</text>
<text x="96" y="170.2" transform="rotate(-90 96 170.2)">39.0</text>
<text x="78.8" y="190.6">B</text>
<text x="55.4" y="199.8">D</text>
<text x="170.8" y="223.4" transform="rotate(-90 170.8 223.4)">A</text>
<text x="196.3" y="223.7" transform="rotate(-90 196.3 223.7)">C</text>
</g>
<g font-size="5">
<text x="793.1" y="353.2">Comodino</text>
<text x="797.3" y="359.2">TARVA</text>
</g>
<g font-size="4.7">
<text x="584.6" y="199.9">A711</text>
<text x="570.4" y="430.3">A711</text>
<text x="354.2" y="476.1" transform="rotate(-90 354.2 476.1)">A711</text>
</g>
<g font-size="4.2">
<text x="176.6" y="107" transform="rotate(-90 176.6 107)">A711</text>
<text x="201.6" y="106.8" transform="rotate(-90 201.6 106.8)">A711</text>
<text x="75.9" y="196.1">A711</text>
<text x="52.7" y="205.3">A711</text>
<text x="176.3" y="226.3" transform="rotate(-90 176.3 226.3)">A711</text>
<text x="201.7" y="226.4" transform="rotate(-90 201.7 226.4)">A711</text>
</g>
<g font-size="2.5">
<text x="50.6" y="8.9">1</text>
<text x="105.3" y="8.9">2</text>
<text x="155.3" y="8.9">3</text>
<text x="205.3" y="8.9">4</text>
<text x="255.3" y="8.9">5</text>
<text x="305.3" y="8.9">6</text>
<text x="355.3" y="8.9">7</text>
<text x="405.3" y="8.9">8</text>
<text x="455.3" y="8.9">9</text>
<text x="504.6" y="8.9">10</text>
<text x="554.6" y="8.9">11</text>
<text x="604.6" y="8.9">12</text>
<text x="654.6" y="8.9">13</text>
<text x="704.6" y="8.9">14</text>
<text x="754.6" y="8.9">15</text>
<text x="803.4" y="8.9">16</text>
<text x="22.2" y="45">A</text>
<text x="832.1" y="47.2">A</text>
<text x="22.2" y="109.9">B</text>
<text x="832.1" y="109.9">B</text>
<text x="22.1" y="160">C</text>
<text x="832.1" y="160">C</text>
<text x="22.1" y="210">D</text>
<text x="832.1" y="210">D</text>
<text x="22.2" y="259.9">E</text>
<text x="832.1" y="259.9">E</text>
<text x="22.3" y="309.9">F</text>
<text x="832.2" y="309.9">F</text>
<text x="781.8" y="327">POLITECNICO DI MILANO</text>
<text x="781.9" y="330">SCUOLA DEL DESIGN</text>
<text x="781.9" y="333">C.L. DESIGN DEGLI INTERNI</text>
<text x="782" y="336.8">PROGETTO:</text>
<text x="22.1" y="359.9">G</text>
<text x="832" y="359.9">G</text>
<text x="782" y="386.8">CORSO: STRUMENTI E METODI</text>
<text x="796.2" y="390.2">DEL PROGETTO</text>
<text x="782" y="403.5">DOCENTE:</text>
<text x="22.1" y="409.9">H</text>
<text x="794.8" y="409.9">MARCO FERRARA</text>
<text x="832.1" y="409.9">H</text>
<text x="782" y="420.1">STUDENTI:</text>
<text x="797.4" y="426.6">MARCO RICCI</text>
<text x="782" y="436.8">OGGETTO:</text>
<text x="794.1" y="440.2">COMODINO TARVA</text>
<text x="799.3" y="443.2">502.196.09</text>
<text x="798.5" y="446.3">PROSPETTI</text>
<text x="782" y="453.5">NOTE:</text>
<text x="22.4" y="459.9">J</text>
<text x="805.4" y="459.9">-</text>
<text x="832.3" y="459.9">J</text>
<text x="782" y="470.1">NOME FILE:</text>
<text x="791.8" y="476.1">TARVA_502-196-09.dwg</text>
<text x="781.9" y="487.4">VERS</text>
<text x="821.9" y="487.4">DATA</text>
<text x="22.2" y="509.9">K</text>
<text x="832.1" y="509.9">K</text>
<text x="782" y="532.4">A</text>
<text x="812.2" y="532.4">YYYY.MM.DD</text>
<text x="782" y="536.9">TAVOLA NO.:</text>
<text x="816.7" y="536.9">01 DI</text>
<text x="825.3" y="536.9">02</text>
<text x="22.4" y="559.9">L</text>
<text x="832.3" y="559.9">L</text>
<text x="782" y="579.5">DATA:</text>
<text x="792" y="579.4">2017.05.22</text>
<text x="806.9" y="579.4">SCALA:</text>
<text x="822.9" y="579.4">1:5</text>
<text x="19.5" y="584.3" transform="rotate(-90 19.5 584.3)">DIRECTORY: /USERS/MARCORICCI/DESKTOP/QM-S_2_CAMERA/TARVA_502-196-09.DWG | PLOTTED ON: 7/3/2017 1:40:44 AM | BY USER: MARCO RICCI</text>
<text x="48.8" y="587.4">1</text>
<text x="105.3" y="587.4">2</text>
<text x="155.3" y="587.4">3</text>
<text x="205.3" y="587.4">4</text>
<text x="255.3" y="587.4">5</text>
<text x="305.3" y="587.4">6</text>
<text x="355.3" y="587.4">7</text>
<text x="405.3" y="587.4">8</text>
<text x="455.3" y="587.4">9</text>
<text x="504.6" y="587.4">10</text>
<text x="554.6" y="587.4">11</text>
<text x="604.6" y="587.4">12</text>
<text x="654.6" y="587.4">13</text>
<text x="704.6" y="587.4">14</text>
<text x="754.6" y="587.4">15</text>
<text x="781.5" y="586.5">0</text>
<text x="781.9" y="582.4">REV:</text>
<text x="791.5" y="586.5">0.5m</text>
<text x="792" y="582.4">A</text>
<text x="806.5" y="586.5">1.25m</text>
<text x="806.9" y="582.4">FORMATO:</text>
<text x="823.4" y="582.4">A1</text>
<text x="824.9" y="586.5">2.5m</text>
</g>
</svg>
